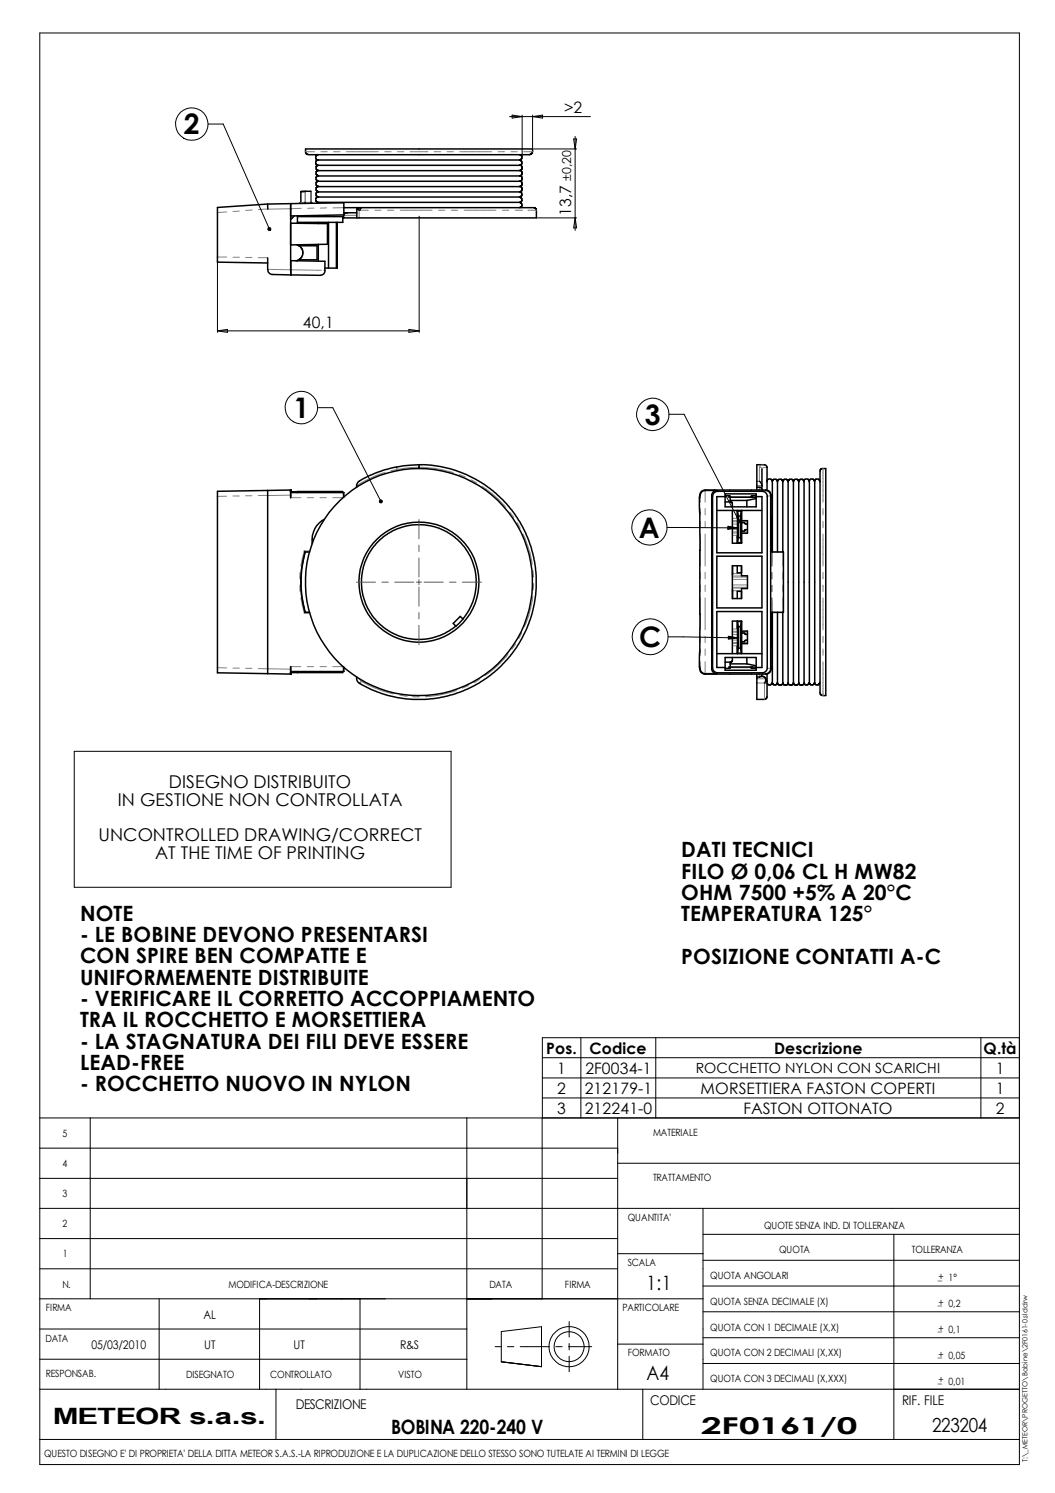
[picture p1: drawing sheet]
<svg xmlns="http://www.w3.org/2000/svg" width="210mm" height="297mm" viewBox="0 0 210 297" stroke-linecap="round" stroke-linejoin="round" font-family="sans-serif">
<g fill="none" stroke="#000" stroke-width=".2">
<path d="M7.9 6.6h194.9v284.8h-194.9zM41.4 24.7h3l9.2 20.9M101.4 23.2h16.1M101.9 22.9l2 .3-2 .3zM103.9 22.9v8.2M106 23.2l2-.3v.6zM106 22.9v6.5M106.2 29.6h8.5M114.1 27.6h.6l-.3 2zM114.4 27.1v18.7M43.3 51.4v14.7M53.4 45.3a.31 .31 0 0 1 .5 .1 .31 .31 0 0 1-.2 .4l-.1-.2 .1 .2-.4-.1z"/>
<path d="M83.4 43v23.1M106.9 43.3h7.8M114.4 43.3l.3 2h-.6zM43.3 65.8l2-.3v.6zM43.3 65.8h40.1M81.4 65.5l2 .3-2 .3zM63.2 81.1h3l9.6 18.6M75.6 99.6a.3 .3 0 0 1 .4 0 .3 .3 0 0 1-.1 .4l-.1-.3 .1 .3h-.3zM133.1 82.4h3l11 21.3M132.7 104.9l14.1 .1M144.8 104.7l2 .3-2 .3zM146.9 103.4l.4 .1-.1 .5-.1-.3 .1 .3-.4-.2z"/>
<path d="M132.9 126.7l14 .2M144.9 126.6l2 .3-2 .3zM14.8 149.5h74.9v27h-74.9zM107.9 214.5h94.9M107.9 218.4h94.9M107.9 210.4h94.9M115.6 206.5v15.9M130.5 206.5v15.9M195.2 206.5v15.9M202.8 206.5h-94.9v51.9M7.9 222.4h194.9M7.9 234.4h115"/>
<path d="M7.9 228.4h115M17.9 222.4v36M92.9 222.4v54M122.9 222.4v54M122.9 231.4h79.9M7.9 240.4h194.9M7.9 258.4h132M7.9 252.4h115M7.9 246.4h115M31.7 258.4v18M51.6 258.4v18M71.6 258.4v18"/>
<path d="M122.9 249.4h17M139.9 240.4v36M139.9 245.6h62.9M139.9 255.9h62.9M139.9 250.7h62.9M177.8 245.6v40.8M7.9 276.4h194.9M7.9 270.4h85M7.9 264.4h85M54.9 276.4v10M98.5 267.9h1.2M99.7 264.9l8-1v8l-8-1z"/>
<path d="M101 267.9h1.2M103.5 267.9h5.8M110.6 267.9h1.2M113.1 267.9h4.6M113.2 262.9v3.1M113.2 267.3v1.3M113.2 269.8v3.1M122.9 267.4h17M127.9 276.4v10M139.9 271.3h62.9M139.9 266.1h62.9M139.9 261h62.9"/>
<path d="M7.9 286.4h194.9"/>
<circle cx="38.2" cy="24.7" r="3.2"/>
<circle cx="60" cy="81.1" r="3.2"/>
<circle cx="129.9" cy="82.4" r="3.2"/>
<circle cx="129.2" cy="104.9" r="3.5"/>
<circle cx="129.4" cy="126.7" r="3.6"/>
<circle cx="113.2" cy="267.9" r="4"/>
<circle cx="113.2" cy="267.9" r="3"/>
</g>
<g fill="none" stroke="#000" stroke-width=".3">
<path d="M59.9 38.1l-.1 2.2-.2 .2M59.9 38.1h1.9v2.2M60.7 38.1h-.8M61.4 30.7h-.3l-.3-.2v-.9h45.2l-.1 .9-.5 .3h-44M63.4 30.8l-.4 .1-.2 .2 .1 .6 .5 .1M63.4 32.9h-.3l-.2 .3v.5l.5 .2M63.4 31.8l-.4 .1-.2 .3 .1 .5 .5 .2M103.4 39.2l.3 .1 .2 .5-.1 .2-.4 .3h-40M103.4 38.2l.3 .1 .2 .4-.1 .3-.4 .2h-40.2l-.4 .3v.4l.2 .3 .4 .1M103.4 38.2h-40.2l-.3 .3v.4l.2 .2 .3 .1M103.4 37.1l.4 .1 .1 .4-.1 .4-.4 .2M103.4 37.1h-40.2l-.3 .3v.4l.2 .3h.3"/>
<path d="M103.4 36l.4 .2 .1 .4-.1 .4-.4 .1M103.4 35l.4 .1 .1 .4-.1 .4-.4 .2h-40.2l-.3 .3v.3l.2 .3h.3M103.4 33.9l.4 .1 .1 .5-.1 .3-.4 .2h-40.2l-.3 .3v.4l.2 .2 .3 .1M103.4 32.9l.4 .1 .1 .4-.1 .4-.4 .2h-40.2l-.3 .2v.4l.2 .3h.3M103.4 30.8l.2 .1 .3 .4-.3 .4-.2 .1h-40M103.4 31.9h.2l.3 .5-.3 .4-.2 .1h-40M53.3 40.6v1M53.3 51.3v2.3a1.01 1.01 0 0 0 .9 1l3.7 .1M53.3 40.6l-10 .7v10.9l10 .1M53.3 40.6l15.1-.3v3M57.8 53.7l.1 1M57.8 41.5l.1 13.2"/>
<path d="M57.8 43h.1M57.8 51.9h.1M57.8 44.4h.1M57.8 48.7h.1M57.8 44.4l7.4 .1v4.1l-7.4 .1M57.8 43.4h.3M57.9 40.5l-.1 1M57.9 51.9l6.7 .1v1.8a.9 .9 0 0 1-.8 1l-5.9-.1M57.9 40.5h.1M57.9 54.7h.1M58.5 43l-.7 .7M59 48.7h.2"/>
<path d="M59.2 51.8l-.3 .1M59.2 48.7l.3 .2h3.6v2.8h-3.6M59.2 43.1h9v1.1h-9M59.2 42.9v1.5M59.2 48.7h.1M59.2 51.8v.1M59.4 48.9l.5 .4 .4 .9-.3 1-.5 .5M59.5 51.7l-.3 .1M60.7 40.3l-.1 .2M61.8 40.3l.3 .1M61.8 40.3h.1M63.3 44.2v.3"/>
<path d="M63.3 48.6v3.3M63.4 40.3l-.4 .1M65.4 44.2v9.1M66.9 44.2v9.1M67.1 44.2v9.1h-2.5M68.2 43.3h2.8M68.4 41.3h3.4M68.4 42.8l-10.6 .2M68.4 42.3h2.6M69.1 42.3l-.5 .2-.2 .2M71.5 41.8l-.5-.2v1.7M71.9 41.3h34.5l.3 .5v1.5h-35.7"/>
<path d="M71.9 41.3l-.9 .3M71.9 41.3l-.3 .5M103.4 40.3l.3 .1 .2 .4-.1 .3-.4 .2M53.3 97.6v36.4M57.8 97.5v1.5M57.8 97.5l-14.5 .2v36.2l10 .1M57.8 98h10.6v.9M57.8 97.5h.1M57.8 97.8h1.4M59.2 98v-.2h9v.2M68.4 98.8h.1M83.4 93h.1"/>
<path d="M83.4 93v.2M83.5 92.5a23.7 23.7 0 0 0-6.3 .8l-2.1 .7-2.4 1a2.17 2.17 0 0 0-1.7 1.9M83.5 92.5l-.1 .5M83.5 92.5h2.3l1.9 .3 2 .5 3 1.1 3.7 2 1.6 1.2 2.3 2.2a23.7 23.7 0 0 1 6.4 14.7v2.6l-.4 3.1-.5 2-1 2.9-2.1 3.8-1.2 1.6-2.1 2.3a23.7 23.7 0 0 1-14.8 6.3h-3.7l-3.6-.7-3.3-1.2-2.4-1.2M139.2 99a1.16 1.16 0 0 1 1.1-1.5h12.1a1.13 1.13 0 0 1 1 1.5M139.2 98.6a7.8 7.8 0 0 0 0 3.3v27.9a7.8 7.8 0 0 0 0 3.3M139.3 98.6a1.01 1.01 0 0 1 1-1h2.3a1.01 1.01 0 0 0-1 1v34.5a1.01 1.01 0 0 0 1 .9h-2.3a1.01 1.01 0 0 1-1-.9M142.1 98l.7-.3h8.8a1.01 1.01 0 0 1 1.1 1.1v34.1a1.01 1.01 0 0 1-1.1 1h-8.8a1.01 1.01 0 0 1-1-1v-34.1zM144.3 99.9h1.2l.2 .3v.6M144.3 98.8h-1.7v11.2h9v-11.2h-1.1M144.3 98.3h6.2v2.5h-6.2zM144.3 98.6h.9l.1 .3"/>
<path d="M145 98.6v.3h.2M145.2 98.9l.1 1M145.2 98.9h5.3M145.3 99.6h3.3M148.6 99.6v1.2M149.7 98.6v.3M150.5 98.6h-1l-.1 .3M150.5 99.2l-1.9 .4M150.6 96.9h.7l.3 .6M151.1 95.8l.3 .3 .2 .5M151.6 93.4v4.1M152.1 92.5h-1.5v5"/>
<path d="M152.1 92.5h.1M152.1 92.5l.4 .2 .1 .3M152.3 97.6a1.01 1.01 0 0 1 1 1v34.5a1.01 1.01 0 0 1-1 .9M152.6 95.8l.1-.3 .2-.2 .6 .1 .2 .4M152.6 93v4.5M152.6 93h.1M153.4 98.4l.2 .4v4M153.7 95.8v-.3l.3-.2 .4 .1 .3 .4v14M153.7 95.8v14M154.7 95.8l.1-.3 .2-.2 .5 .1 .2 .4v14M155.8 95.8v-.3l.3-.2 .4 .1 .3 .4v40.2l.2 .2 .4 .2 .3-.2 .2-.4M156.8 95.8l.1-.3 .2-.2 .5 .1 .3 .4v40.2l.1 .2 .4 .2 .4-.2 .2-.4"/>
<path d="M157.9 95.8v-.3l.3-.2 .5 .1 .2 .4v40.2l.2 .2 .4 .2 .3-.2 .2-.4M159 95.8v-.3l.3-.2 .4 .1 .3 .4v40.2l.5 .3 .2-.1 .3-.4M159.9 95.8l.1-.3 .3-.2 .5 .1 .2 .4v40.2l.5 .3 .3-.1 .3-.4M161 95.8l.1-.3 .2-.2 .6 .1 .2 .4v40.2l.5 .3 .3-.1 .2-.4M162.1 95.8v-.3l.3-.2 .5 .1 .3 .4M163.4 93.3l.9-.1v45.2l-.8-.1-.3-.3v-44.4zM60.7 109.9a22.1 22.1 0 0 0 0 11.9M60.7 109.9a22 22 0 0 0 0 11.9M61.6 109.8l-.9 .1M64.5 103.3a4.7 4.7 0 0 0-2.4 4.9M142.6 110.7h9v10.2h-9zM142.6 101.6h9"/>
<path d="M145.7 117.3l.1 1.8M145.7 101.6v6.5h1.8v-6.5M145.7 112.6h1.8v2h1.2v2.5h-1.2v2h-1.8zM145.8 112.6l-.1 1.7M146.7 107h.1M146.7 102.7h.1M146.7 101.6v1.4M146.7 112.6v1.4h.8M146.7 101.6v6.5M146.7 106.7v1.4M146.9 102.7v4.3M146.9 107l-.2 .9h.8l-.2-.9"/>
<path d="M146.9 102.7l-.2-1h.8l-.2 1M146.9 107h.4M146.9 102.7h.4M147.3 102.7v4.3M147.5 104h.1M147.5 105.7h.1M147.5 104h.6M147.5 103.6h1.2v2.5h-1.2M147.5 117.6h-.8v1.5M148.1 104l.3 .3 .3-.1M148.7 105.4h-.4l-.2 .3h-.6M153.5 102.8h.1"/>
<path d="M153.6 102.8l-.1 6.9 .2 .1M153.7 109.8h2.2M155.8 109.8v12M53.3 134l4.5 .1M57.8 132.6v1.5M57.8 134.1h.1M59.2 133.6v.2M60.7 121.8h.1M60.7 121.8h.9M68.2 133.6v.2h-10.4M68.4 132.7v.9h-10.6M68.4 132.8h.1"/>
<path d="M71 134.7l.1 .8 .5 .5M90.2 124l1.4-1.4 .5 .5-1.4 1.5zM92.1 123.1l1.2-1.7 .8-1.8 .6-2.6v-1.9l-.3-2-.8-2.4-.9-1.5-1.5-1.7-1.9-1.5-1.9-.9-1.8-.5-1.5-.2-2.9 .2-2.2 .6-1.7 .9-1.8 1.3-1.5 1.7-1 1.9-.7 1.8-.4 2.2 .2 2.9 .6 2.2 .9 1.7 1.4 1.8 1.7 1.5 1.8 1.1 1.8 .6 2.3 .4 2.9-.2 2.1-.6 1.8-.9 1.3-1M139.2 132.6a1.11 1.11 0 0 0 1.1 1.5h12.1a1.12 1.12 0 0 0 1-1.5M142.6 130h9M144.3 132.8h-1.7v-11.1h9v11.1h-1.1M144.3 130.8h6.2v2.5h-6.2zM145.2 132.7h-.2v.3M145.2 132.7h5.3M145.3 131.7l-.1 1M145.3 132.1h3.3M145.3 132.7l-.1 .3h-.9"/>
<path d="M145.7 130.8v.6l-.2 .3h-1.2M145.7 130v-6.4h1.8v6.4M146.7 124.7h.1M146.7 128.9h.1M146.7 123.6v1.4M146.7 123.6v6.4M146.7 128.7v1.3M146.9 124.7v4.2M146.9 124.7l-.2-1h.8l-.2 1M146.9 124.7h.4M146.9 128.9l-.2 1.1h.8l-.2-1.1M146.9 128.9h.4"/>
<path d="M147.3 124.7v4.2M147.5 127.7h.1M147.5 125.9h.1M147.5 125.9h.6M147.5 125.6h1.2v2.5h-1.2M148.1 125.9l.3 .3h.3M148.6 130.8v1.3M148.6 132.1l1.9 .4M148.7 127.4l-.3-.1-.3 .4h-.6M149.4 132.7l.1 .3h1M149.7 132.7v.3M150.6 134.1v5h1.5l.5-.3v-4.7"/>
<path d="M151.4 134.6l-.8 .1M151.4 134.6a.97 .97 0 0 1 1.2 1M151.4 134.6a.76 .76 0 0 1 .9 .3 .76 .76 0 0 1-.2 1M151.6 134.1v.4M152.6 135.8l.2 .4 .3 .1 .3-.1 .2-.4M153.5 122l.1 10.8-.2 .4M153.7 135.8l.2 .4 .3 .1 .2-.1 .3-.4M153.7 121.8l-.2 .2M153.7 121.8v14M153.7 121.8h2.2M154.7 135.8l.1 .3 .4 .3 .4-.2 .2-.4M154.7 121.8v14"/>
<path d="M155.7 121.8v14.2l.2 .2 .4 .2 .3-.2 .2-.4"/>
<circle cx="83.3" cy="115.8" r="11.9"/>
<circle cx="83.4" cy="115.8" r="22.6"/>
</g>
<g fill="none" stroke="#808080" stroke-width=".2">
<path d="M60.7 38.1h1.1M60.8 30.2h1.8M61.8 38.1v2.2l.3 .1M63.8 30.2h1.3M66.4 30.2h1.2M68.9 30.2h6.4M76.5 30.2h1.3M79.1 30.2h1.2M81.6 30.2h3.5M86.4 30.2h1.3M88.9 30.2h1.3M91.5 30.2h6.3"/>
<path d="M99.1 30.2h1.3M101.6 30.2h1.3M104.2 30.2h1.8M43.3 51.1h1.8M45.1 42.2l-1.8 .1M46.4 51.2h1.2M47.6 42l-1.2 .1M48.9 51.2h1.2M50.2 41.8l-1.3 .1M51.4 51.3h1.8M53.3 53.6l10.7 .2M53.3 41.6l-1.9 .1"/>
<path d="M59.9 41.4l-6.6 .2M60.7 40.3v-2.2v2.2l-.1 .2M61.8 40.3h-1.9M62.5 41.4h-1.3M64.4 53.8h.2M65 41.4h-1.3M68.4 41.3l-2.1 .1M68.4 42.8h2.6M73.3 41.8h-1.8v1.5M74.5 41.8h1.3M77.1 41.8h1.3M79.6 41.8h6.4"/>
<path d="M87.2 41.8h1.3M89.8 41.8h1.3M92.3 41.8h6.4M99.9 41.8h1.3M102.5 41.8h1.3M103.8 41.8h.1M105 41.8h1.7M45.1 98.7l-1.8 .1M46.4 98.7h1.2M48.9 98.6h1.2M53.2 98.6h-1.8M57.8 99h2.1"/>
<path d="M57.8 98.5l-4.5 .1M61.1 99h1.3M63.7 99h1.2M66.2 99h2M76.6 94l-1.8 .6-3.8 2M77.8 93.6a22.7 22.7 0 0 1 12.4 .4M78.9 92.9l.1 .7M91.4 94.4l1.1 .5M93.7 95.5l1.1 .6M95.9 96.7a20.4 20.4 0 0 1 4.7 4.2M139.1 99h.1M139.2 98.5l.1 1.4"/>
<path d="M140.3 97.5v2.4M141.6 98.6l.2 .2M142.6 97.6l.2 .1M145.3 98.8h4.1M145.3 98.9h4.1M150.6 96.6h1M151.1 92.9v2.9h-.5M151.1 96.9v.6M151.1 92.9l.4 .1 .1 .4 .4-.4h.6M152.1 92.5l-.9 .2-.1 .2M152.4 97.5l-.8 .2M153.4 98.5l-.7 .3"/>
<path d="M153.4 99h.2M163.7 93.2v6.7M59.6 116.4l.1 1.3M59.7 113.9l-.1 1.2M59.9 119l.6 3M60.5 109.6h1.1M60.5 109.6h.1M60.5 109.6l.2 .2M60.5 109.6l-.6 3M60.7 109.8h.1M60.7 109.8l.9 .1M101.4 101.9l.8 1"/>
<path d="M102.9 104l.6 1.1M104.1 106.2a21.5 21.5 0 0 1 1.8 6.1M106 118.6a20.9 20.9 0 0 1-1.7 6.1M106 113.5l.2 1.3M106.2 116.1l-.1 1.2M139.3 101.2v1.2M139.3 103.7v1.3M139.3 106.3v6.3M139.3 113.9v1.2M139.3 116.4v1.3M139.3 119v6.3M140.3 101.2v1.2"/>
<path d="M140.3 103.7v1.3M140.3 106.3v6.3M140.3 113.9v1.2M140.3 116.4v1.3M140.3 119v6.3M145.7 103.1h1M145.7 103.6h1M145.7 106.5h1M145.7 106h1M145.7 114.6h3M145.7 117h3M145.7 103.8h1"/>
<path d="M145.7 105.8h1M145.7 114.8h3M145.7 116.8h3M145.7 104.3h1M145.7 105.4h1M145.7 115.3h3M145.7 116.4h3M145.8 114.1h1.7M145.8 117.5h1.7M147.5 104v1.7M147.5 103.1h.1M147.5 103.6h1.2"/>
<path d="M147.5 106.5h.1M147.5 106h1.2M147.5 103.8h1.2M147.5 105.8h1.2M147.6 104v1.7M153.5 119v3M153.5 113.9v1.2M153.5 116.4v1.3M153.5 109.7l.1 .2h2.3M153.5 109.7l.2 .1M153.5 109.6v3M153.6 113.9v1.3"/>
<path d="M153.6 116.5v1.2M153.6 119l.1 2.8M153.7 109.8l-.1 2.8M155.8 119v2.8M155.8 113.9v1.3M155.8 116.5v1.2M155.8 119l.1 2.8h-2.3l-.1 .1M155.8 109.8v2.8M155.8 113.9v1.2M155.8 116.4v1.3M155.9 109.9l-.1 2.7M163.7 101.2v1.2"/>
<path d="M163.7 103.7v1.3M163.7 106.3v6.3M163.7 113.9v1.2M163.7 116.4v1.3M163.7 119v6.3M43.3 132.8l1.8 .1M46.4 132.9h1.2M48.9 133h1.2M51.4 133l6.4 .1M57.8 132.6h2.1M60.5 122h1.1M60.7 121.8h.1"/>
<path d="M60.7 121.8l-.2 .2M61.1 132.6h1.3M61.6 121.8h-.9M63.7 132.6h1.2M66.2 132.6h2M71.4 135l.5 .6M71.9 135.6l-.3 .4M71.9 135.6a21.5 21.5 0 0 0 6.4 2.4M71.9 135.6h.5M79.5 138.3l1.3 .2M80.8 138.5h.1M82.1 138.6h1.3"/>
<path d="M90.8 137.4l-.6 .2a21.6 21.6 0 0 1-5.6 1M93.2 136.4l-1.2 .5M95.4 135.2l-1.1 .6M101.1 130.1a19.9 19.9 0 0 1-4.7 4.4M102.6 128.1l-.7 1.1M103.8 125.9l-.6 1.1M139.1 132.6h.1M139.3 131.7l-.1 1.4M139.3 126.6v1.2M139.3 129.1v1.3M140.3 131.7v2.4M140.3 126.6v1.2"/>
<path d="M140.3 129.1v1.3M141.8 132.9l-.2 .2M142.8 133.9l-.2 .1M145.3 132.8h4.1M145.3 132.7h4.1M145.7 125.1h1M145.7 128.5h1M145.7 125.6h1M145.7 128h1M145.7 125.8h1M145.7 127.8h1M145.7 126.2h1"/>
<path d="M145.7 127.3h1M147.5 125.9v1.8M147.5 125.1h.1M147.5 128.5h.1M147.5 125.6h1.2M147.5 128h1.2M147.5 125.8h1.2M147.5 127.8h1.2M147.6 125.9v1.8M150.6 135.9h1.5v3.2M150.6 135h1.7M151.1 134.1v.6"/>
<path d="M151.6 133.9l.8 .2M152.6 135.6l-.1 .2-.4 .2M152.7 132.9l.7 .2M153.4 132.6h.2M155.8 121.8h.1M155.9 121.8h.1M163.7 126.6v1.2M163.7 129.1v1.3M163.7 131.7v6.7"/>
</g>
<g fill="none" stroke="#808000" stroke-width=".2">
<path d="M70.9 115.8h3.8M76 115.8h1.3M78.5 115.8h3.8M82.8 115.8h1.1M83.4 103.4v3.8M83.4 108.5v1.2M83.4 111v3.8M83.4 115.3v1M83.4 116.8v3.8M84.4 115.8h3.8M89.5 115.8h1.2M92 115.8h3.8"/>
<path d="M83.4 121.9v1.2M83.4 124.4v3.9"/>
</g>
<g fill="#000">
<path d="M144.8 104.7l2 .3-2 .3zM144.9 126.6l2 .3-2 .3z"/>
<path d="M53.4 45.3a.31 .31 0 0 1 .5 .1 .31 .31 0 0 1-.2 .4l-.1-.2 .1 .2-.4-.1z" fill-rule="evenodd"/>
<path d="M75.6 99.6a.3 .3 0 0 1 .4 0 .3 .3 0 0 1-.1 .4l-.1-.3 .1 .3h-.3z" fill-rule="evenodd"/>
<path d="M146.9 103.4l.4 .1-.1 .5-.1-.3 .1 .3-.4-.2z" fill-rule="evenodd"/>
</g>
<g font-size="5.6">
<text x="36.6" y="26.8">2</text>
<text x="58.4" y="83.2">1</text>
<text x="128.3" y="84.5">3</text>
<text x="127.1" y="107">A</text>
<text x="127.2" y="128.8">C</text>
</g>
<text font-size="4.6" x="139.5" y="285.3">2F0161/0</text>
<text font-size="4.5" x="10.5" y="283.3">METEOR s.a.s.</text>
<g font-size="4.2">
<text x="135.6" y="170.6">DATI TECNICI</text>
<text x="135.6" y="174.8">FILO Ø 0,06 CL H MW82</text>
<text x="135.6" y="179">OHM 7500 +5% A 20°C</text>
<text x="15.9" y="183.2">NOTE</text>
<text x="135.6" y="183.3">TEMPERATURA 125°</text>
<text x="15.9" y="187.5">- LE BOBINE DEVONO PRESENTARSI</text>
<text x="15.9" y="191.7">CON SPIRE BEN COMPATTE E</text>
<text x="135.6" y="191.7">POSIZIONE CONTATTI A-C</text>
<text x="15.9" y="195.9">UNIFORMEMENTE DISTRIBUITE</text>
<text x="15.9" y="200.2">- VERIFICARE IL CORRETTO ACCOPPIAMENTO</text>
<text x="15.9" y="204.4">TRA IL ROCCHETTO E MORSETTIERA</text>
<text x="15.9" y="208.6">- LA STAGNATURA DEI FILI DEVE ESSERE</text>
<text x="15.9" y="212.9">LEAD-FREE</text>
<text x="15.9" y="217.1">- ROCCHETTO NUOVO IN NYLON</text>
</g>
<g font-size="3.9">
<text x="128.7" y="256.6">1:1</text>
<text x="128.7" y="274.6">A4</text>
<text x="77.9" y="285.3">BOBINA 220-240 V</text>
<text x="185.5" y="284.9">223204</text>
</g>
<g font-size="3.5">
<text x="23.5" y="160.4">IN GESTIONE NON CONTROLLATA</text>
<text x="33.6" y="156.8">DISEGNO DISTRIBUITO</text>
<text x="19.6" y="167.4">UNCONTROLLED DRAWING/CORRECT</text>
<text x="30.9" y="170.9">AT THE TIME OF PRINTING</text>
</g>
<g font-size="3.1">
<text x="112.2" y="22.6">&gt;2</text>
<text x="113.7" y="43" transform="rotate(-90 113.7 43)">13,7</text>
<text x="60.2" y="65.2">40,1</text>
<text x="108.7" y="209.7">Pos.</text>
<text x="117.3" y="209.7">Codice</text>
<text x="154" y="209.7">Descrizione</text>
<text x="195.7" y="209.7">Q.tà</text>
<text x="110.8" y="213.7">1</text>
<text x="116.5" y="213.7">2F0034-1</text>
<text x="198.1" y="213.7">1</text>
<text x="110.8" y="217.7">2</text>
<text x="110.8" y="221.7">3</text>
<text x="116.3" y="217.7">212179-1</text>
<text x="116.3" y="221.7">212241-0</text>
<text x="139.4" y="217.7">MORSETTIERA FASTON COPERTI</text>
<text x="147.9" y="221.7">FASTON OTTONATO</text>
<text x="198.1" y="217.7">1</text>
<text x="198.1" y="221.7">2</text>
</g>
<text font-size="2.8" x="138.4" y="213.5">ROCCHETTO NYLON CON SCARICHI</text>
<g font-size="2.7">
<text x="58.8" y="280.4">DESCRIZIONE</text>
<text x="129.4" y="279.4">CODICE</text>
<text x="179.5" y="279.4">RIF. FILE</text>
</g>
<text font-size="2.5" x="113.7" y="35.9" transform="rotate(-90 113.7 35.9)">±0,20</text>
<g font-size="2.4">
<text x="40.5" y="262.5">AL</text>
<text x="18.2" y="268.4">05/03/2010</text>
<text x="40.6" y="268.4">UT</text>
<text x="58.4" y="268.4">UT</text>
<text x="79.6" y="268.4">R&amp;S</text>
</g>
<g font-size="2">
<text x="12.4" y="226.1">5</text>
<text x="129.9" y="226">MATERIALE</text>
<text x="12.4" y="232.2">4</text>
<text x="12.4" y="238.2">3</text>
<text x="129.9" y="235">TRATTAMENTO</text>
<text x="12.4" y="244.1">2</text>
<text x="124.9" y="242.9">QUANTITA'</text>
<text x="152" y="244.4">QUOTE SENZA IND. DI TOLLERANZA</text>
<text x="12.5" y="250.1">1</text>
<text x="124.9" y="251.8">SCALA</text>
<text x="155" y="249.3">QUOTA</text>
<text x="181.4" y="249.3">TOLLERANZA</text>
<text x="12.4" y="256.2">N.</text>
<text x="45.5" y="256.2">MODIFICA-DESCRIZIONE</text>
<text x="97.4" y="256.3">DATA</text>
<text x="112.4" y="256.2">FIRMA</text>
<text x="141.3" y="254.5">QUOTA ANGOLARI</text>
<text x="186.6" y="254.6">_</text>
<text x="186.7" y="254.7">+ 1°</text>
<text x="9.1" y="260.9">FIRMA</text>
<text x="123.9" y="260.9">PARTICOLARE</text>
<text x="141.3" y="259.6">QUOTA SENZA DECIMALE (X)</text>
<text x="186.6" y="259.7">_</text>
<text x="186.7" y="259.8">+ 0,2</text>
<text x="9.1" y="266.9">DATA</text>
<text x="124.9" y="269.8">FORMATO</text>
<text x="141.3" y="264.8">QUOTA CON 1 DECIMALE (X,X)</text>
<text x="141.3" y="269.9">QUOTA CON 2 DECIMALI (X,XX)</text>
<text x="186.6" y="264.8">_</text>
<text x="186.7" y="264.9">+ 0,1</text>
<text x="9.1" y="274">RESPONSAB.</text>
<text x="37" y="274.2">DISEGNATO</text>
<text x="53.8" y="274.2">CONTROLLATO</text>
<text x="79.2" y="274.1">VISTO</text>
<text x="141.3" y="275">QUOTA CON 3 DECIMALI (X,XXX)</text>
<text x="186.6" y="275.1">_</text>
<text x="186.6" y="270">_</text>
<text x="186.7" y="275.2">+ 0,01</text>
<text x="186.7" y="270.1">+ 0,05</text>
<text x="8.8" y="289.9">QUESTO DISEGNO E' DI PROPRIETA' DELLA DITTA METEOR S.A.S.-LA RIPRODUZIONE E LA DUPLICAZIONE DELLO STESSO SONO TUTELATE AI TERMINI DI LEGGE</text>
</g>
<text font-size="1.4" x="204.4" y="290.9" transform="rotate(-90 204.4 290.9)">T:\_METEOR\PROGETTO\Bobine\2F0161-0.slddrw</text>
</svg>
